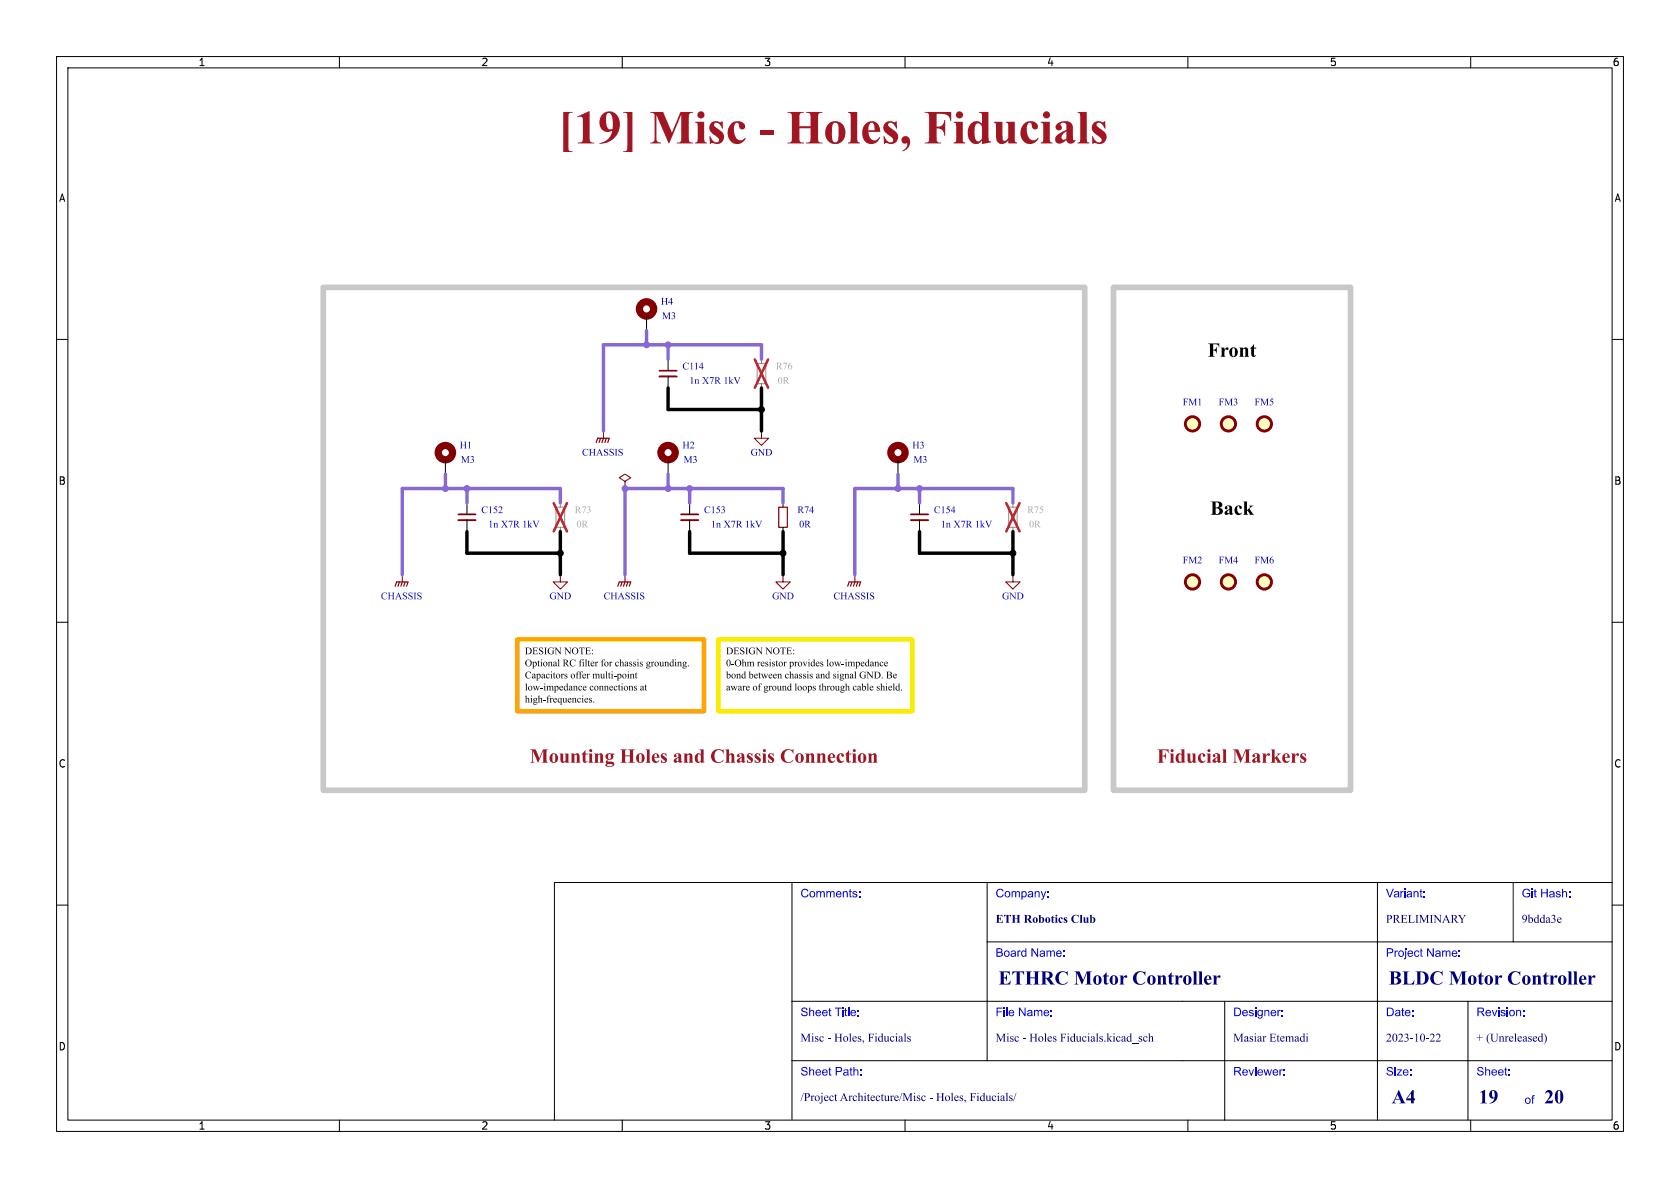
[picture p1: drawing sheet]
<svg xmlns="http://www.w3.org/2000/svg" width="297mm" height="210mm" viewBox="0 0 297 210" stroke-linecap="round" stroke-linejoin="round" font-family="sans-serif">
<g fill="none" stroke="#000" stroke-width=".18">
<path d="M10 10h277v190h-277zM12 12h273v186h-273zM60 10v2M110 10v2M160 10v2M210 10v2M260 10v2M114.3 55.9v2.5M10 60h2M118.1 63.5v2M118.1 66.5v2.1M134.6 76.2h.1"/>
<path d="M285 60h2M78.7 81.3v2.5M82.5 88.9v2M82.5 91.9v2.1M110.5 86.4h.1M118.1 81.3v2.5M121.9 88.9v2M121.9 91.9v2.1M138.4 88.9v.8M138.4 93.2v.8M158.7 81.3v2.5M162.6 88.9v2"/>
<path d="M162.6 91.9v2.1M10 110h2M99.1 101.6h.1M138.4 101.6h.1M179.1 101.6h.1M285 110h2M140 156v42M174.5 156v31.5M243.5 156v42M267.5 156v10.5M285 156h-187v42M10 160h2"/>
<path d="M140 177h145M174.5 166.5h110.5M216.5 177v21M259.5 177v21M285 160h2M60 198v2M110 198v2M140 187.5h145M160 198v2M210 198v2M260 198v2"/>
</g>
<path d="M106.7 76.2v1.3M134.6 76.2v1.3h1.3l-1.3 1.2-1.3-1.2h1.3M110.5 85.1l1-.6-1-.7-1 .7 1 .6v1.3M71.1 101.6v1.3M99.1 101.6v1.3h1.2l-1.2 1.2-1.3-1.2h1.3M110.5 101.6v1.3M138.4 101.6v1.3h1.3l-1.3 1.2-1.2-1.2h1.2M151.1 101.6v1.3M179.1 101.6v1.3h1.2l-1.2 1.2-1.3-1.2h1.3" fill="none" stroke="#840000" stroke-width=".18"/>
<g fill="#ffffc2" stroke="#ffffc2" stroke-width=".18">
<circle cx="210.8" cy="74.9" r="1.27"/>
<circle cx="223.5" cy="74.9" r="1.27"/>
<circle cx="223.5" cy="102.9" r="1.27"/>
<circle cx="210.8" cy="102.9" r="1.27"/>
<circle cx="217.2" cy="102.9" r="1.27"/>
<circle cx="217.2" cy="74.9" r="1.27"/>
</g>
<g fill="none" stroke="#840000" stroke-width=".51">
<circle cx="210.8" cy="74.9" r="1.27"/>
<circle cx="217.2" cy="74.9" r="1.27"/>
<circle cx="223.5" cy="74.9" r="1.27"/>
<circle cx="210.8" cy="102.9" r="1.27"/>
<circle cx="217.2" cy="102.9" r="1.27"/>
<circle cx="223.5" cy="102.9" r="1.27"/>
</g>
<path d="M133.9 64.3h1.5v3.5h-1.5zM98.3 89.7h1.5v3.5h-1.5zM178.3 89.7h1.5v3.5h-1.5z" fill="none" stroke="#9c9b98" stroke-width=".2"/>
<path d="M134.6 63.5v.8M134.6 67.8v.8M99.1 88.9v.8M99.1 93.2v.8M179.1 88.9v.8M179.1 93.2v.8" fill="none" stroke="#7a7a77" stroke-width=".18"/>
<path d="M133.4 63.5l2.4 5M135.8 63.5l-2.4 5M97.9 88.9l2.3 5M100.2 88.9l-2.3 5M177.9 88.9l2.3 5M180.2 88.9l-2.3 5" fill="none" stroke="#e12e31" stroke-width=".46"/>
<g fill="none" stroke="#840000" stroke-width=".2">
<path d="M105.4 78.2l.3-.7h2l-.3 .7M106.2 77.5l-.3 .7M106.7 77.5l-.3 .7M107.2 77.5l-.3 .7M137.7 89.7h1.5v3.5h-1.5zM69.8 103.6l.3-.7h2l-.2 .7M70.6 102.9l-.2 .7M71.1 102.9l-.2 .7M71.6 102.9l-.2 .7M109.2 103.6l.3-.7h2l-.2 .7M110 102.9l-.3 .7M110.5 102.9l-.3 .7"/>
<path d="M111 102.9l-.3 .7M149.9 103.6l.2-.7h2l-.2 .7M150.6 102.9l-.2 .7M151.1 102.9l-.2 .7M151.6 102.9l-.2 .7"/>
</g>
<path d="M116.6 65.5h3M81 90.9h3.1M120.4 90.9h3M161 90.9h3.1" fill="none" stroke="#840000" stroke-width=".3"/>
<path d="M116.6 66.5h3M81 91.9h3.1M120.4 91.9h3M161 91.9h3.1" fill="none" stroke="#840000" stroke-width=".33"/>
<g fill="none" stroke="#840000" stroke-width="1.3">
<circle cx="114.3" cy="54.6" r="1.27"/>
<circle cx="78.7" cy="80" r="1.27"/>
<circle cx="118.1" cy="80" r="1.27"/>
<circle cx="158.7" cy="80" r="1.27"/>
</g>
<path d="M118.1 68.6v3.8h16.5M134.6 68.6v7.6M82.5 94v3.8h16.6M99.1 94v7.6M121.9 94v3.8h16.5M138.4 94v7.6M162.6 94v3.8h16.5M179.1 94v7.6" fill="none" stroke="#000" stroke-width=".61"/>
<path d="M114.3 58.4v2.6M118.1 61v2.5M134.6 63.5v-2.5h-27.9v15.2M78.7 83.8v2.6M82.5 86.4v2.5M99.1 88.9v-2.5h-28v15.2M118.1 83.8v2.6M121.9 86.4v2.5M138.4 88.9v-2.5h-27.9v15.2M158.7 83.8v2.6M162.6 86.4v2.5M179.1 88.9v-2.5h-28v15.2" fill="none" stroke="#8b67d5" stroke-width=".61"/>
<path d="M91.4 113h33.1v12.7h-33.1z" fill="none" stroke="#ffa500" stroke-width=".8"/>
<g fill="#000">
<path d="M98.6 116.6h.2v1.1l.2 .1h-.4l.1-.1v-.8zM102.1 118.8l.2-.1 .2 .1-.1 .1-.2-.2-.1 .1v.3l.2 .1h-.2v.6l.2 .1h-.5l.1-.1v-.6l-.1-.1h.1zM102.6 116.6h.2l.2 .1v.1l-.2-.2-.2 .1v.3h.2h-.2v.7l.2 .1h-.5l.2-.1v-.7h-.2h.2zM102.6 118.8l.2-.1 .3 .1-.1 .1-.2-.2-.1 .1v.3l.2 .1h-.2v.6l.1 .1h-.4l.1-.1v-.6l-.1-.1h.1zM103.4 116.6h.3v1.1l.1 .1h-.4l.1-.1v-.8zM106.5 116.6h.2l.2 .1v.1l-.2-.2-.2 .1v.3h.2h-.2v.7l.2 .1h-.5l.2-.1v-.7h-.2h.2zM107 118.8l.3-.1v1.1l.1 .1h-.4l.2-.1v-.8zM109.5 116.6h.3v.5l.2-.1h.2l.2 .8h-.4l.1-.2v-.4l-.1-.1-.2 .1v.5l.1 .1h-.4l.1-.1v-.8zM118.8 116.6h.3v1.1h.1l-.2 .1-.1-.1-.3 .1-.2-.3v-.1h.1l.1 .3 .3-.1-.1-.6-.2 .1-.1 .3h-.1l.2-.4h.3v-.3zM128.3 118.8l.3-.1v.6a.39 .39 0 0 1 .6 .2 .39 .39 0 0 1-.4 .4l-.3-.1v-.5h.1v.5a.27 .27 0 0 0 .4-.2 .27 .27 0 0 0-.4-.3h-.1v-.5zM131.1 116.6h.3v.5l.2-.1h.2l.2 .8h-.4l.1-.2v-.4l-.1-.1-.2 .1v.5l.1 .1h-.4l.2-.1v-.8zM131.5 118.8l.3-.1v1.1l.1 .1h-.2l-.1-.1-.3 .1-.2-.3v-.1h.1l.2 .3h.2l-.1-.6h-.1l-.2 .3h-.1l.2-.4 .3 .1v-.4z"/>
<path d="M132.3 118.8l.3-.1v.6a.39 .39 0 0 1 .6 .2 .39 .39 0 0 1-.4 .4l-.3-.1v-.5h.1v.5a.27 .27 0 0 0 .4-.2 .27 .27 0 0 0-.4-.3h-.1v-.5zM139.5 118.8l.3-.1v.6l.2-.2 .2 .1 .2 .7h-.4l.1-.2v-.4l-.1-.1-.2 .1v.5l.1 .1h-.4l.1-.1v-.8zM143.7 116.6h.3v1.1h.1l-.2 .1v-.1l-.4 .1-.2-.3v-.1h.2l.1 .3 .3-.1-.1-.6-.2 .1-.1 .3h-.2l.2-.4h.4v-.3zM146.1 116.6h.3v1.1l.1 .1h-.4l.2-.1v-.8zM146.4 118.8l.2-.1v1.1l.2 .1h-.3v-.1l-.4 .1-.2-.3v-.1h.2l.1 .3h.3l-.1-.6h-.2l-.1 .3h-.2l.3-.4 .3 .1v-.4zM151 118.8l.3-.1v1.1l.1 .1h-.4l.1-.1v-.8zM153.4 116.6h.2v1.1h.2l-.3 .1v-.1l-.4 .1-.2-.3v-.1h.2l.1 .3 .3-.1-.1-.6-.2 .1-.1 .3h-.2l.3-.4h.3v-.3zM92.8 123h.3v.5l.2-.1h.2l.2 .8h-.4l.1-.2v-.4l-.1-.1-.2 .1v.5l.1 .1h-.4l.1-.1v-.8zM92.8 120.9l.3-.1v1.1l.1 .2h-.3l.1-.2v-.7zM95.1 123h.3v.5l.2-.1h.2l.1 .8h-.4l.2-.2v-.4l-.1-.1-.2 .1v.5l.1 .1h-.4l.1-.1v-.8zM96.9 123h.2l.2 .1-.1 .1-.1-.2-.2 .1v.3h.2h-.2v.7l.2 .1h-.5l.2-.1v-.7h-.2h.2zM100.1 120.9l.3-.1v1.1l.1 .1-.2 .1-.1-.1-.3 .1-.2-.3v-.2h.1l.1 .3h.3l-.1-.6h-.2l-.1 .3h-.1l.2-.3h.3v-.4z"/>
<path d="M134.3 120.9l.2-.1 .2 .1-.1 .1-.2-.1-.1 .1v.3h.2h-.2v.6l.2 .2h-.5l.1-.1 .1-.7h-.2h.2zM139.6 120.9l.3-.1v1.1l.1 .1-.2 .1-.1-.1-.3 .1-.2-.3v-.2h.1l.1 .3h.3l-.1-.6h-.2l-.1 .3h-.1l.2-.3h.3v-.4zM140.5 120.9l.3-.1v1.1l.1 .2h-.4l.1-.2v-.7zM145.2 120.9l.3-.1v.6l.2-.2 .2 .1 .2 .8h-.4l.1-.2v-.5l-.1-.1-.2 .2v.5l.1 .1h-.3l.1-.2v-.7zM149.4 120.9l.3-.1v.6l.2-.2 .2 .1 .2 .8h-.4l.1-.2v-.5l-.1-.1-.2 .2v.5l.1 .1h-.4l.1-.2v-.7zM152.3 120.9l.3-.1v.6a.39 .39 0 0 1 .6 .2 .39 .39 0 0 1-.5 .5l-.3-.1v-.5h.2v.4a.27 .27 0 0 0 .4-.2 .27 .27 0 0 0-.4-.2h-.2v-.5zM153.2 120.9l.3-.1v1.1l.1 .2h-.4l.2-.2v-.7zM155.6 120.9l.3-.1v.6l.2-.2 .2 .1 .2 .8h-.4l.1-.2v-.5l-.1-.1-.2 .2v.5l.1 .1h-.4l.1-.2v-.7zM157.8 120.9l.3-.1v1.1l.1 .2h-.4l.1-.2v-.7zM158.7 120.9l.3-.1v1.1l.1 .1-.2 .1v-.1l-.4 .1-.2-.3v-.2h.2l.1 .3h.3l-.1-.6h-.2l-.1 .3h-.2l.2-.3h.4v-.4z"/>
<circle cx="112.8" cy="116.6" r=".09"/>
<circle cx="119.5" cy="116.6" r=".09"/>
<circle cx="143" cy="116.6" r=".09"/>
<circle cx="149.6" cy="116.6" r=".09"/>
</g>
<path d="M127 113h34.3v12.7h-34.3z" fill="none" stroke="#faec00" stroke-width=".8"/>
<path d="M57.1 50.8h134.7v88.9h-134.7zM196.8 50.8h42v88.9h-42z" fill="none" stroke="#c8c8c8" stroke-width="1"/>
<g fill="#8b67d5" stroke="#8b67d5" stroke-width=".18">
<circle cx="158.8" cy="86.4" r=".52"/>
<circle cx="118.1" cy="86.4" r=".52"/>
<circle cx="121.9" cy="86.4" r=".52"/>
<circle cx="78.7" cy="86.4" r=".52"/>
<circle cx="82.6" cy="86.4" r=".52"/>
<circle cx="110.5" cy="86.4" r=".52"/>
<circle cx="118.1" cy="61" r=".52"/>
<circle cx="114.3" cy="61" r=".52"/>
<circle cx="162.6" cy="86.4" r=".52"/>
</g>
<g fill="#000" stroke="#000" stroke-width=".18">
<circle cx="134.6" cy="72.4" r=".52"/>
<circle cx="99.1" cy="97.8" r=".52"/>
<circle cx="138.4" cy="97.8" r=".52"/>
<circle cx="179.1" cy="97.8" r=".52"/>
</g>
<text font-size="8.4" fill="#a21622" x="98.7" y="27.5">[19]Misc- Holes,Fiducials</text>
<g font-size="3.5">
<text x="213.5" y="63.5">Front</text>
<text x="214" y="91.4">Back</text>
</g>
<g font-size="3.5" fill="#a21622">
<text x="93.7" y="135.3">MountingHolesandChassisConnection</text>
<text x="204.5" y="135.3">FiducialMarkers</text>
</g>
<g font-size="3.5" fill="#00007f">
<text x="176.5" y="174.9">ETHRC Motor Controller</text>
<text x="245.5" y="174.9">BLDC Motor Controller</text>
<text x="246" y="195.9">A4</text>
<text x="261.4" y="196">19</text>
<text x="273" y="196">20</text>
</g>
<g font-size="2.1" fill="#00f">
<text x="141.5" y="159.2">Comments:</text>
<text x="176" y="159.2">Company:</text>
<text x="245" y="159.2">Variant:</text>
<text x="269" y="159.2">Git Hash:</text>
<text x="176" y="169.7">Board Name:</text>
<text x="245" y="169.7">Project Name:</text>
<text x="141.5" y="180.2">Sheet Title:</text>
<text x="176" y="180.2">File Name:</text>
<text x="218" y="180.2">Designer:</text>
<text x="245" y="180.2">Date:</text>
<text x="261" y="180.2">Revision:</text>
<text x="141.5" y="190.7">Sheet Path:</text>
<text x="218" y="190.7">Reviewer:</text>
<text x="245" y="190.7">Size:</text>
<text x="261" y="190.7">Sheet:</text>
<text x="269.5" y="195.7">of</text>
</g>
<g font-size="2.1" fill="#00007f">
<text x="176" y="163.7">ETH RoboticsClub</text>
<text x="245" y="163.7">PRELIMINARY</text>
<text x="269" y="163.7">9bdda3e</text>
<text x="141.5" y="184.7">Misc - Holes,Fiducials</text>
<text x="176" y="184.7">Misc - HolesFiducials.kicad_sch</text>
<text x="218" y="184.7">MasiarEtemadi</text>
<text x="245" y="184.7">2023-10-22</text>
<text x="261" y="184.7">+ (Unreleased)</text>
<text x="141.5" y="195.2">/ProjectArchitecture/Misc- Holes,Fiducials/</text>
</g>
<g font-size="1.8">
<text x="35" y="11.9">1</text>
<text x="85" y="11.9">2</text>
<text x="135" y="11.9">3</text>
<text x="185" y="11.9">4</text>
<text x="235" y="11.9">5</text>
<text x="285" y="11.9">6</text>
<text x="10.3" y="35.9">A</text>
<text x="285.3" y="35.9">A</text>
<text x="10.3" y="85.9">B</text>
<text x="285.3" y="85.9">B</text>
<text x="92.8" y="116.4">DESIGNNOTE:</text>
<text x="92.8" y="118.5">OptionalRCfilter for chassisgrounding.</text>
<text x="128.4" y="116.4">DESIGNNOTE:</text>
<text x="128.4" y="118.5">0-Ohmresistorprovideslow-impedance</text>
<text x="92.8" y="120.6">Capacitorsoffer multi-point</text>
<text x="92.8" y="122.8">low-impedanceconnectionsat</text>
<text x="92.8" y="124.9">high-frequencies.</text>
<text x="128.4" y="120.6">bondbetweenchassisandsignalGND. Be</text>
<text x="128.4" y="122.8">awareof groundloopsthroughcableshield.</text>
<text x="10.3" y="135.9">C</text>
<text x="285.3" y="135.9">C</text>
<text x="10.3" y="185.9">D</text>
<text x="285.3" y="185.9">D</text>
<text x="35" y="199.9">1</text>
<text x="85" y="199.9">2</text>
<text x="135" y="199.9">3</text>
<text x="185" y="199.9">4</text>
<text x="235" y="199.9">5</text>
<text x="285" y="199.9">6</text>
</g>
<g font-size="1.8" fill="#0000c2">
<text x="116.8" y="54.3">H4</text>
<text x="117" y="56.9">M3</text>
<text x="120.6" y="65.8">C114</text>
<text x="121.9" y="68.3">1nX7R 1kV</text>
<text x="209.1" y="72.1">FM1</text>
<text x="215.4" y="72.1">FM3</text>
<text x="221.8" y="72.1">FM5</text>
<text x="81.3" y="79.7">H1</text>
<text x="81.5" y="82.3">M3</text>
<text x="102.9" y="81">CHASSIS</text>
<text x="120.6" y="79.7">H2</text>
<text x="120.9" y="82.3">M3</text>
<text x="132.7" y="81">GND</text>
<text x="161.3" y="79.7">H3</text>
<text x="161.5" y="82.3">M3</text>
<text x="85.1" y="91.2">C152</text>
<text x="86.3" y="93.7">1nX7R 1kV</text>
<text x="124.5" y="91.2">C153</text>
<text x="125.7" y="93.7">1nX7R 1kV</text>
<text x="141" y="91.2">R74</text>
<text x="141.3" y="93.7">0R</text>
<text x="165.1" y="91.2">C154</text>
<text x="166.3" y="93.7">1nX7R 1kV</text>
<text x="209.1" y="100">FM2</text>
<text x="215.4" y="100">FM4</text>
<text x="221.8" y="100">FM6</text>
<text x="67.3" y="106.4">CHASSIS</text>
<text x="97.1" y="106.4">GND</text>
<text x="106.7" y="106.4">CHASSIS</text>
<text x="136.5" y="106.4">GND</text>
<text x="147.4" y="106.4">CHASSIS</text>
<text x="177.1" y="106.4">GND</text>
</g>
<g font-size="1.8" fill="#abaaa8">
<text x="137.2" y="65.8">R76</text>
<text x="137.5" y="68.3">0R</text>
<text x="101.6" y="91.2">R73</text>
<text x="101.9" y="93.7">0R</text>
<text x="181.6" y="91.2">R75</text>
<text x="181.9" y="93.7">0R</text>
</g>
</svg>
